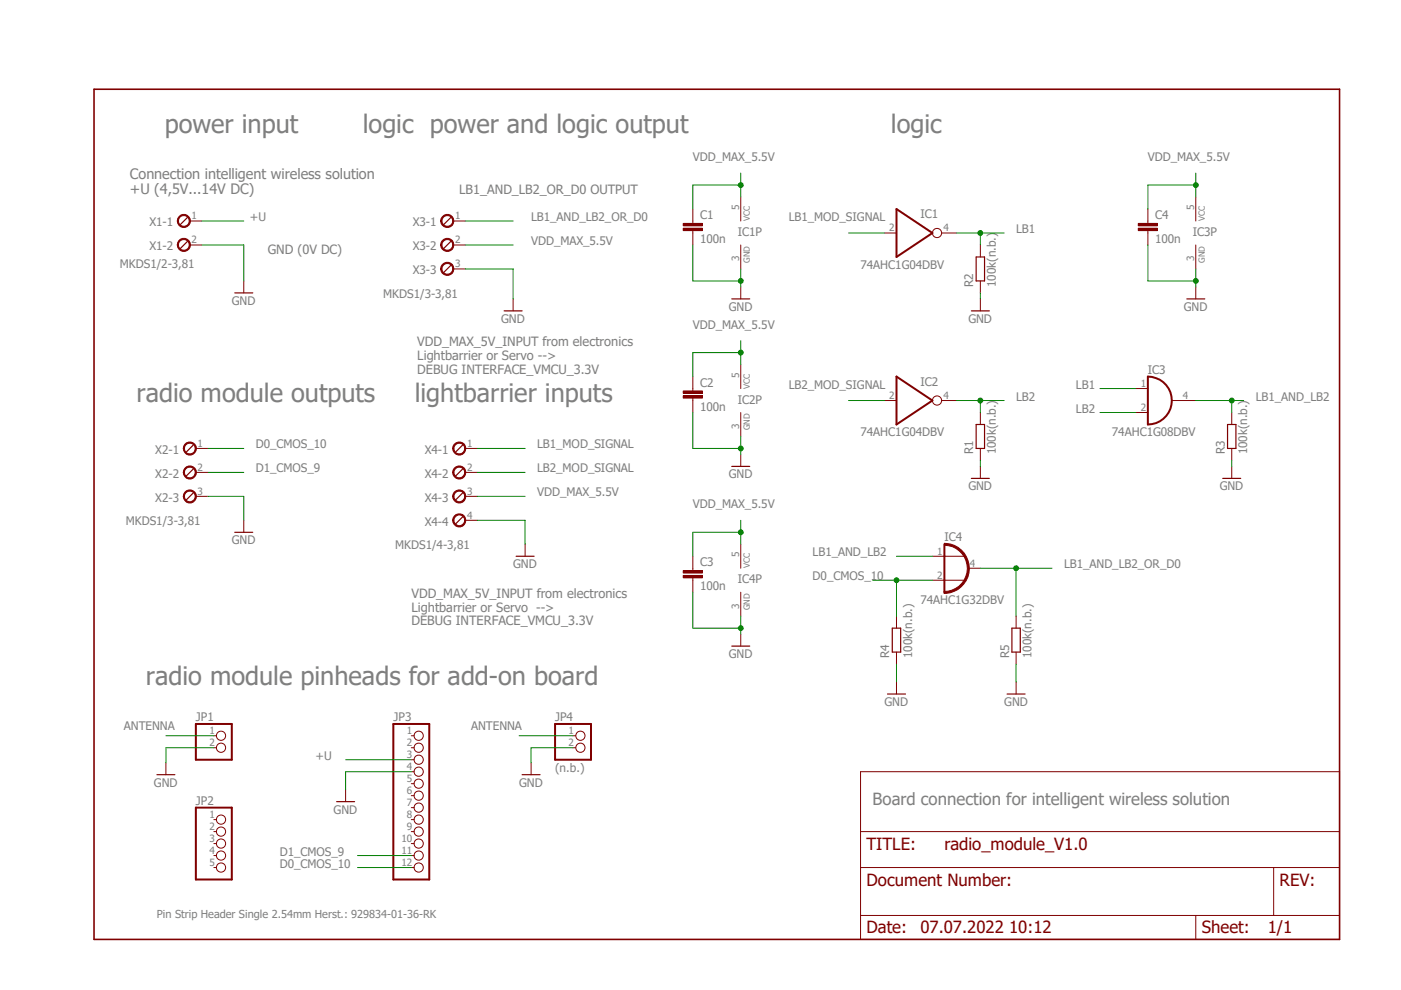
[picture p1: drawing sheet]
<svg xmlns="http://www.w3.org/2000/svg" width="297mm" height="210mm" viewBox="0 0 297 210" stroke-linecap="round" stroke-linejoin="round" font-family="sans-serif">
<path d="M19.9 18.9h264.1v180.3h-264.1z" fill="none" stroke="#7f0000" stroke-width=".34"/>
<path d="M51.7 59.6v2.5M182.5 163.6h101.5v35.6h-101.5zM182.5 176.3h101.5M182.5 183.9h101.5M182.5 194.1h101.5M253.5 194.1v5.1M270 183.9v10.2" fill="none" stroke="#7f0000" stroke-width=".21"/>
<path d="M39.7 51.2l-1.5 1.5M49.8 62.1h3.8" fill="none" stroke="#7f0000" stroke-width=".25"/>
<path d="M37.9 51a1.4 1.4 0 0 1 2.3 .2 1.4 1.4 0 0 1-.8 2.1 1.4 1.4 0 0 1-1.8-1.4h.2a1.16 1.16 0 0 1 1.7-.9 1.16 1.16 0 0 1 .2 1.9 1.16 1.16 0 0 1-1.8-.6l-.1-.4h-.2z" fill-rule="evenodd" fill="#7f0000"/>
<path d="M37.9 51a1.4 1.4 0 0 1 2.3 .2 1.4 1.4 0 0 1-.8 2.1 1.4 1.4 0 0 1-1.8-1.4h.2a1.16 1.16 0 0 1 1.7-.9 1.16 1.16 0 0 1 .2 1.9 1.16 1.16 0 0 1-1.8-.6l-.1-.4h-.2zM40.3 51.9h2.5" fill="none" stroke="#7f0000" stroke-width=".21"/>
<path d="M39.7 46.1l-1.5 1.5" fill="none" stroke="#7f0000" stroke-width=".25"/>
<path d="M37.9 46a1.39 1.39 0 0 1 2.3 .1 1.39 1.39 0 0 1-.8 2.1 1.39 1.39 0 0 1-1.8-1.3h.2a1.15 1.15 0 0 1 1.7-1 1.15 1.15 0 0 1 .2 1.9 1.15 1.15 0 0 1-1.8-.6l-.1-.3h-.2z" fill-rule="evenodd" fill="#7f0000"/>
<path d="M37.9 46a1.39 1.39 0 0 1 2.3 .1 1.39 1.39 0 0 1-.8 2.1 1.39 1.39 0 0 1-1.8-1.3h.2a1.15 1.15 0 0 1 1.7-1 1.15 1.15 0 0 1 .2 1.9 1.15 1.15 0 0 1-1.8-.6l-.1-.3h-.2zM40.3 46.9h2.5" fill="none" stroke="#7f0000" stroke-width=".21"/>
<path d="M41 94.3l-1.5 1.5" fill="none" stroke="#7f0000" stroke-width=".25"/>
<path d="M39.2 94.2a1.39 1.39 0 0 1 2.2 .2 1.39 1.39 0 0 1-.8 2 1.39 1.39 0 0 1-1.7-1.3h.2a1.15 1.15 0 0 1 1.7-1 1.15 1.15 0 0 1 .2 1.9 1.15 1.15 0 0 1-1.8-.5l-.1-.4h-.2z" fill-rule="evenodd" fill="#7f0000"/>
<path d="M39.2 94.2a1.39 1.39 0 0 1 2.2 .2 1.39 1.39 0 0 1-.8 2 1.39 1.39 0 0 1-1.7-1.3h.2a1.15 1.15 0 0 1 1.7-1 1.15 1.15 0 0 1 .2 1.9 1.15 1.15 0 0 1-1.8-.5l-.1-.4h-.2zM41.5 95.1h2.6" fill="none" stroke="#7f0000" stroke-width=".21"/>
<path d="M41 99.4l-1.5 1.5" fill="none" stroke="#7f0000" stroke-width=".25"/>
<path d="M39.2 99.3a1.39 1.39 0 0 1 2.2 .1 1.39 1.39 0 0 1-.8 2.1 1.39 1.39 0 0 1-1.7-1.3h.2a1.15 1.15 0 0 1 1.7-1 1.15 1.15 0 0 1 .2 1.9 1.15 1.15 0 0 1-1.8-.6l-.1-.3h-.2z" fill-rule="evenodd" fill="#7f0000"/>
<path d="M39.2 99.3a1.39 1.39 0 0 1 2.2 .1 1.39 1.39 0 0 1-.8 2.1 1.39 1.39 0 0 1-1.7-1.3h.2a1.15 1.15 0 0 1 1.7-1 1.15 1.15 0 0 1 .2 1.9 1.15 1.15 0 0 1-1.8-.6l-.1-.3h-.2zM41.5 100.2h2.6" fill="none" stroke="#7f0000" stroke-width=".21"/>
<path d="M41 104.5l-1.5 1.5" fill="none" stroke="#7f0000" stroke-width=".25"/>
<path d="M39.2 104.4a1.39 1.39 0 0 1 2.2 .1 1.39 1.39 0 0 1-.8 2.1 1.39 1.39 0 0 1-1.7-1.4h.2a1.15 1.15 0 0 1 1.7-.9 1.15 1.15 0 0 1 .2 1.9 1.15 1.15 0 0 1-1.8-.6l-.1-.4h-.2z" fill-rule="evenodd" fill="#7f0000"/>
<g fill="none" stroke="#7f0000" stroke-width=".21">
<path d="M187.5 49.4h2.6M199.6 49.4h3.2M187.5 84.9h2.6M199.6 84.9h3.2M240.8 82.4h2.6M240.8 87.5h2.6M248.5 84.9h5M39.2 104.4a1.39 1.39 0 0 1 2.2 .1 1.39 1.39 0 0 1-.8 2.1 1.39 1.39 0 0 1-1.7-1.4h.2a1.15 1.15 0 0 1 1.7-.9 1.15 1.15 0 0 1 .2 1.9 1.15 1.15 0 0 1-1.8-.6l-.1-.4h-.2zM41.5 105.2h2.6M51.7 110.3v2.6M200.2 117.9h4.4M200.2 123h4.4"/>
<path d="M45.3 156h.6M45.3 158.5h.6M87.2 156h.6M87.2 158.5h.6M35.2 161.7v2.6M45.3 173.8h.6M45.3 176.3h.6M45.3 178.9h.6M73.3 167.4v2.6M87.2 173.8h.6M87.2 176.3h.6M87.2 178.9h.6"/>
<path d="M87.2 161.1h.6M87.2 163.6h.6M87.2 166.2h.6M87.2 168.7h.6M87.2 171.2h.6M45.3 181.4h.6M45.3 183.9h.6M87.2 181.4h.6M87.2 183.9h.6"/>
<circle cx="198.7" cy="49.4" r=".98"/>
<circle cx="198.7" cy="84.9" r=".98"/>
<circle cx="46.9" cy="156" r=".98"/>
<circle cx="46.9" cy="158.5" r=".98"/>
<circle cx="88.8" cy="156" r=".98"/>
<circle cx="88.8" cy="158.5" r=".98"/>
<circle cx="46.9" cy="178.9" r=".98"/>
<circle cx="46.9" cy="173.8" r=".98"/>
<circle cx="46.9" cy="176.3" r=".98"/>
<circle cx="88.8" cy="178.9" r=".98"/>
<circle cx="88.8" cy="163.6" r=".98"/>
<circle cx="88.8" cy="171.2" r=".98"/>
<circle cx="88.8" cy="176.3" r=".98"/>
<circle cx="88.8" cy="168.7" r=".98"/>
<circle cx="88.8" cy="161.1" r=".98"/>
<circle cx="88.8" cy="166.2" r=".98"/>
<circle cx="88.8" cy="173.8" r=".98"/>
<circle cx="46.9" cy="183.9" r=".98"/>
<circle cx="46.9" cy="181.4" r=".98"/>
<circle cx="88.8" cy="181.4" r=".98"/>
<circle cx="88.8" cy="183.9" r=".98"/>
</g>
<path d="M49.8 112.9h3.8M33.3 164.3h3.8M71.4 170h3.8" fill="none" stroke="#7f0000" stroke-width=".25"/>
<path d="M190.1 44.3l7.6 5.1-7.6 5.1zM190.1 79.8l7.6 5.1-7.6 5.1zM243.4 79.8a5.1 5.1 0 0 1 5.1 5.1 5.1 5.1 0 0 1-5.1 5.1zM41.5 153.5h7.6v7.6h-7.6zM83.4 153.5h7.6v33h-7.6zM41.5 171.2h7.6v15.3h-7.6z" fill="none" stroke="#7f0000" stroke-width=".42"/>
<path d="M200.2 115.2a5.3 5.3 0 0 1 5.3 5.3 5.3 5.3 0 0 1-5.4 5.3v-.4a4.9 4.9 0 0 0 5-4.9 4.9 4.9 0 0 0-4.9-4.9z" fill-rule="evenodd" fill="#7f0000"/>
<g fill="none" stroke="#7f0000" stroke-width=".21">
<path d="M146.9 46.9v.5M146.9 48.9v.5M157.1 41.8v5.1M157.1 51.9v5.1M207.9 51.9v2.6M207.9 59.6v2.5M253.5 41.8v5.1M253.5 51.9v5.1M157.1 77.3v5.1M157.1 87.5v5M207.9 87.5v2.5M207.9 95.1v2.5"/>
<path d="M261.2 87.5v2.5M261.2 95.1v2.5M157.1 115.4v5.1M197.7 117.9h2.5M200.2 115.2a5.3 5.3 0 0 1 5.3 5.3 5.3 5.3 0 0 1-5.4 5.3v-.4a4.9 4.9 0 0 0 5-4.9 4.9 4.9 0 0 0-4.9-4.9zM157.1 125.6v5M190.1 130.6v2.6M190.1 138.3v2.5M197.7 123h2.5M205.3 120.5h2.6M215.4 130.6v2.6M215.4 138.3v2.5"/>
</g>
<path d="M200.2 115.4v10.2" fill="none" stroke="#7f0000" stroke-width=".42"/>
<path d="M207 54.5h1.7v5.1h-1.7zM207 90h1.7v5.1h-1.7zM260.3 90h1.7v5.1h-1.7zM189.2 133.2h1.8v5.1h-1.8zM214.5 133.2h1.8v5.1h-1.8z" fill="none" stroke="#7f0000" stroke-width=".25"/>
<path d="M144.9 48.4h4v.5h-4z" fill-rule="evenodd" fill="#7f0000"/>
<path d="M144.9 48.4h4v.5h-4z" fill="none" stroke="#7f0000" stroke-width=".21"/>
<path d="M144.9 47.4h4v.5h-4z" fill-rule="evenodd" fill="#7f0000"/>
<path d="M144.9 47.4h4v.5h-4zM146.9 44.3v2.6M146.9 49.4v2.5M146.9 82.4v.5M146.9 84.4v.5" fill="none" stroke="#7f0000" stroke-width=".21"/>
<path d="M144.9 83.9h4v.5h-4z" fill-rule="evenodd" fill="#7f0000"/>
<path d="M144.9 83.9h4v.5h-4z" fill="none" stroke="#7f0000" stroke-width=".21"/>
<path d="M144.9 82.9h4v.5h-4z" fill-rule="evenodd" fill="#7f0000"/>
<path d="M146.9 79.8v2.6M144.9 82.9h4v.5h-4zM146.9 84.9v2.6M146.9 120.5v.5M146.9 122.5v.5" fill="none" stroke="#7f0000" stroke-width=".21"/>
<path d="M144.9 122h4v.5h-4z" fill-rule="evenodd" fill="#7f0000"/>
<path d="M144.9 122h4v.5h-4z" fill="none" stroke="#7f0000" stroke-width=".21"/>
<path d="M144.9 121h4v.5h-4z" fill-rule="evenodd" fill="#7f0000"/>
<path d="M243.4 46.9v.5M243.4 48.9v.5M146.9 117.9v2.6M144.9 121h4v.5h-4zM146.9 123v2.6" fill="none" stroke="#7f0000" stroke-width=".21"/>
<path d="M241.3 48.4h4.1v.5h-4.1z" fill-rule="evenodd" fill="#7f0000"/>
<path d="M241.3 48.4h4.1v.5h-4.1z" fill="none" stroke="#7f0000" stroke-width=".21"/>
<path d="M241.3 47.4h4.1v.5h-4.1z" fill-rule="evenodd" fill="#7f0000"/>
<path d="M241.3 47.4h4.1v.5h-4.1zM243.4 44.3v2.6M243.4 49.4v2.5M111.3 115.4v2.5" fill="none" stroke="#7f0000" stroke-width=".21"/>
<path d="M98.1 94.3l-1.5 1.5M109.4 117.9h3.8" fill="none" stroke="#7f0000" stroke-width=".25"/>
<path d="M96.3 94.2a1.39 1.39 0 0 1 2.2 .2 1.39 1.39 0 0 1-.8 2 1.39 1.39 0 0 1-1.7-1.3h.2a1.15 1.15 0 0 1 1.6-1.1 1.15 1.15 0 0 1 .4 1.8 1.15 1.15 0 0 1-1.9-.3l-.1-.4h-.2z" fill-rule="evenodd" fill="#7f0000"/>
<path d="M96.3 94.2a1.39 1.39 0 0 1 2.2 .2 1.39 1.39 0 0 1-.8 2 1.39 1.39 0 0 1-1.7-1.3h.2a1.15 1.15 0 0 1 1.6-1.1 1.15 1.15 0 0 1 .4 1.8 1.15 1.15 0 0 1-1.9-.3l-.1-.4h-.2zM98.6 95.1h2.6" fill="none" stroke="#7f0000" stroke-width=".21"/>
<path d="M98.1 99.4l-1.5 1.5" fill="none" stroke="#7f0000" stroke-width=".25"/>
<path d="M96.3 99.3a1.39 1.39 0 0 1 2.2 .1 1.39 1.39 0 0 1-.8 2.1 1.39 1.39 0 0 1-1.7-1.3h.2a1.15 1.15 0 0 1 1.6-1.2 1.15 1.15 0 0 1 .4 1.9 1.15 1.15 0 0 1-1.9-.4l-.1-.3h-.2z" fill-rule="evenodd" fill="#7f0000"/>
<path d="M96.3 99.3a1.39 1.39 0 0 1 2.2 .1 1.39 1.39 0 0 1-.8 2.1 1.39 1.39 0 0 1-1.7-1.3h.2a1.15 1.15 0 0 1 1.6-1.2 1.15 1.15 0 0 1 .4 1.9 1.15 1.15 0 0 1-1.9-.4l-.1-.3h-.2zM98.6 100.2h2.6" fill="none" stroke="#7f0000" stroke-width=".21"/>
<path d="M98.1 104.5l-1.5 1.5" fill="none" stroke="#7f0000" stroke-width=".25"/>
<path d="M96.3 104.4a1.39 1.39 0 0 1 2.2 .1 1.39 1.39 0 0 1-.8 2.1 1.39 1.39 0 0 1-1.7-1.4h.2a1.15 1.15 0 0 1 1.6-1.1 1.15 1.15 0 0 1 .4 1.9 1.15 1.15 0 0 1-1.9-.4l-.1-.4h-.2z" fill-rule="evenodd" fill="#7f0000"/>
<path d="M96.3 104.4a1.39 1.39 0 0 1 2.2 .1 1.39 1.39 0 0 1-.8 2.1 1.39 1.39 0 0 1-1.7-1.4h.2a1.15 1.15 0 0 1 1.6-1.1 1.15 1.15 0 0 1 .4 1.9 1.15 1.15 0 0 1-1.9-.4l-.1-.4h-.2zM98.6 105.2h2.6" fill="none" stroke="#7f0000" stroke-width=".21"/>
<path d="M98.1 109.6l-1.5 1.5" fill="none" stroke="#7f0000" stroke-width=".25"/>
<path d="M96.3 109.4a1.39 1.39 0 0 1 2.2 .2 1.39 1.39 0 0 1-.8 2.1 1.39 1.39 0 0 1-1.7-1.4h.2a1.15 1.15 0 0 1 1.6-1.1 1.15 1.15 0 0 1 .4 1.9 1.15 1.15 0 0 1-1.9-.4l-.1-.4h-.2z" fill-rule="evenodd" fill="#7f0000"/>
<path d="M96.3 109.4a1.39 1.39 0 0 1 2.2 .2 1.39 1.39 0 0 1-.8 2.1 1.39 1.39 0 0 1-1.7-1.4h.2a1.15 1.15 0 0 1 1.6-1.1 1.15 1.15 0 0 1 .4 1.9 1.15 1.15 0 0 1-1.9-.4l-.1-.4h-.2zM98.6 110.3h2.6" fill="none" stroke="#7f0000" stroke-width=".21"/>
<path d="M95.6 46.1l-1.5 1.5" fill="none" stroke="#7f0000" stroke-width=".25"/>
<path d="M93.8 46a1.39 1.39 0 0 1 2.2 .1 1.39 1.39 0 0 1-.8 2.1 1.39 1.39 0 0 1-1.8-1.3h.3a1.15 1.15 0 0 1 1.5-1.2 1.15 1.15 0 0 1 .4 1.9 1.15 1.15 0 0 1-1.8-.4l-.1-.3h-.3z" fill-rule="evenodd" fill="#7f0000"/>
<path d="M93.8 46a1.39 1.39 0 0 1 2.2 .1 1.39 1.39 0 0 1-.8 2.1 1.39 1.39 0 0 1-1.8-1.3h.3a1.15 1.15 0 0 1 1.5-1.2 1.15 1.15 0 0 1 .4 1.9 1.15 1.15 0 0 1-1.8-.4l-.1-.3h-.3zM96.1 46.9h2.5" fill="none" stroke="#7f0000" stroke-width=".21"/>
<path d="M95.6 51.2l-1.5 1.5" fill="none" stroke="#7f0000" stroke-width=".25"/>
<path d="M93.8 51a1.4 1.4 0 0 1 2.2 .2 1.4 1.4 0 0 1-.8 2.1 1.4 1.4 0 0 1-1.8-1.4h.3a1.15 1.15 0 0 1 1.5-1.1 1.15 1.15 0 0 1 .5 1.9 1.15 1.15 0 0 1-1.9-.4l-.1-.4h-.3z" fill-rule="evenodd" fill="#7f0000"/>
<path d="M93.8 51a1.4 1.4 0 0 1 2.2 .2 1.4 1.4 0 0 1-.8 2.1 1.4 1.4 0 0 1-1.8-1.4h.3a1.15 1.15 0 0 1 1.5-1.1 1.15 1.15 0 0 1 .5 1.9 1.15 1.15 0 0 1-1.9-.4l-.1-.4h-.3zM96.1 51.9h2.5" fill="none" stroke="#7f0000" stroke-width=".21"/>
<path d="M95.6 56.3l-1.5 1.5" fill="none" stroke="#7f0000" stroke-width=".25"/>
<path d="M93.8 56.1a1.4 1.4 0 0 1 2.2 .1 1.4 1.4 0 0 1-.8 2.1 1.4 1.4 0 0 1-1.8-1.3h.3a1.15 1.15 0 0 1 1.5-1.1 1.15 1.15 0 0 1 .5 1.9 1.15 1.15 0 0 1-1.9-.4l-.1-.4h-.3z" fill-rule="evenodd" fill="#7f0000"/>
<g fill="none" stroke="#7f0000" stroke-width=".21">
<path d="M93.8 56.1a1.4 1.4 0 0 1 2.2 .1 1.4 1.4 0 0 1-.8 2.1 1.4 1.4 0 0 1-1.8-1.3h.3a1.15 1.15 0 0 1 1.5-1.1 1.15 1.15 0 0 1 .5 1.9 1.15 1.15 0 0 1-1.9-.4l-.1-.4h-.3zM96.1 57h2.5M108.8 63.4v2.5M157.1 60.8v2.6M207.9 63.4v2.5M253.5 60.8v2.6M157.1 96.4v2.5M207.9 98.9v2.5M261.2 98.9v2.5M157.1 134.5v2.5M121.5 156h.5M121.5 158.5h.5"/>
<path d="M190.1 144.6v2.6M215.4 144.6v2.6M112.6 161.7v2.6"/>
<circle cx="123.1" cy="156" r=".98"/>
<circle cx="123.1" cy="158.5" r=".98"/>
</g>
<path d="M106.9 65.9h3.8M155.1 63.4h3.9M205.9 65.9h3.9M251.6 63.4h3.8M155.1 98.9h3.9M205.9 101.4h3.9M259.2 101.4h3.9M155.1 137h3.9M188.2 147.2h3.8M213.5 147.2h3.8M110.7 164.3h3.8" fill="none" stroke="#7f0000" stroke-width=".25"/>
<path d="M117.7 153.5h7.6v7.6h-7.6z" fill="none" stroke="#7f0000" stroke-width=".42"/>
<path d="M42.8 46.9h8.9M44.1 95.1h7.6M185 123h12.7M190.1 123v7.6M73.3 161.1h13.9M75.8 183.9h11.4" fill="none" stroke="#007f00" stroke-width=".21"/>
<circle cx="190.1" cy="123" r=".51" fill="#007f00"/>
<g fill="none" stroke="#007f00" stroke-width=".21">
<path d="M42.8 51.9h8.9v7.7M98.6 57h10.2v6.4M146.9 51.9v7.7h10.2M157.1 57v3.8M44.1 105.2h7.6v5.1M101.2 110.3h10.1v5.1M45.3 158.5h-10.1v3.2M87.2 163.6h-13.9v3.8"/>
<circle cx="190.1" cy="123" r=".51"/>
</g>
<circle cx="157" cy="59.6" r=".51" fill="#007f00"/>
<g fill="none" stroke="#007f00" stroke-width=".21">
<path d="M146.9 87.5v7.6h10.2M157.1 92.5v3.9"/>
<circle cx="157" cy="59.6" r=".51"/>
</g>
<circle cx="157" cy="95.1" r=".51" fill="#007f00"/>
<g fill="none" stroke="#007f00" stroke-width=".21">
<path d="M146.9 125.6v7.6h10.2M157.1 130.6v3.9"/>
<circle cx="157" cy="95.1" r=".51"/>
</g>
<circle cx="157" cy="133.2" r=".51" fill="#007f00"/>
<g fill="none" stroke="#007f00" stroke-width=".21">
<path d="M243.4 51.9v7.7h10.1M253.5 57v3.8"/>
<circle cx="157" cy="133.2" r=".51"/>
</g>
<circle cx="253.5" cy="59.6" r=".51" fill="#007f00"/>
<g fill="none" stroke="#007f00" stroke-width=".21">
<path d="M179.9 49.4h7.6M202.8 49.4h10.1M207.9 49.4v2.5M207.9 62.1v1.3M101.2 95.1h10.1M179.9 84.9h7.6M207.9 97.6v1.3M261.2 97.6v1.3M101.2 100.2h10.1M121.5 158.5h-8.9v3.2M190.1 140.8v3.8M215.4 140.8v3.8"/>
<circle cx="253.5" cy="59.6" r=".51"/>
</g>
<circle cx="207.8" cy="49.4" r=".51" fill="#007f00"/>
<g fill="none" stroke="#007f00" stroke-width=".21">
<path d="M202.8 84.9h10.1M207.9 84.9v2.6M233.2 82.4h7.6"/>
<circle cx="207.8" cy="49.4" r=".51"/>
</g>
<circle cx="207.8" cy="84.9" r=".51" fill="#007f00"/>
<g fill="none" stroke="#007f00" stroke-width=".21">
<path d="M233.2 87.5h7.6M253.5 84.9h10.2M261.2 84.9v2.6"/>
<circle cx="207.8" cy="84.9" r=".51"/>
</g>
<circle cx="261.1" cy="84.9" r=".51" fill="#007f00"/>
<g fill="none" stroke="#007f00" stroke-width=".21">
<path d="M190.1 117.9h7.6M207.9 120.5h15.2M215.4 120.5v10.1"/>
<circle cx="261.1" cy="84.9" r=".51"/>
</g>
<circle cx="215.4" cy="120.5" r=".51" fill="#007f00"/>
<g fill="none" stroke="#007f00" stroke-width=".21">
<path d="M157.1 36.7v5.1M157.1 39.2h-10.2v5.1M98.6 46.9h10.2M98.6 51.9h10.2M44.1 100.2h7.6M101.2 105.2h10.1M35.2 156h10.1M110.1 156h11.4M75.8 181.4h11.4"/>
<circle cx="215.4" cy="120.5" r=".51"/>
</g>
<circle cx="157" cy="39.2" r=".51" fill="#007f00"/>
<g fill="none" stroke="#007f00" stroke-width=".21">
<path d="M157.1 72.2v5.1M157.1 74.8h-10.2v5"/>
<circle cx="157" cy="39.2" r=".51"/>
</g>
<circle cx="157" cy="74.8" r=".51" fill="#007f00"/>
<g fill="none" stroke="#007f00" stroke-width=".21">
<path d="M157.1 110.3v5.1M157.1 112.9h-10.2v5"/>
<circle cx="157" cy="74.8" r=".51"/>
</g>
<circle cx="157" cy="112.9" r=".51" fill="#007f00"/>
<g fill="none" stroke="#007f00" stroke-width=".21">
<path d="M253.5 36.7v5.1M253.5 39.2h-10.1v5.1"/>
<circle cx="157" cy="112.9" r=".51"/>
</g>
<circle cx="253.5" cy="39.2" r=".51" fill="#007f00"/>
<circle cx="253.5" cy="39.2" r=".51" fill="none" stroke="#007f00" stroke-width=".21"/>
<g font-size="5.4" fill="#7f7f7f">
<text x="34.9" y="28.3">power input</text>
<text x="76.9" y="28.3">logic power and logic output</text>
<text x="188.9" y="28.3">logic</text>
<text x="29" y="85.2">radio module outputs</text>
<text x="87.9" y="85.2">lightbarrier inputs</text>
<text x="30.9" y="145.2">radio module pinheads for add-on board</text>
</g>
<text font-size="3.6" fill="#7f7f7f" x="185" y="170.6">Board connection for intelligent wireless solution</text>
<g font-size="3.6" fill="#7f0000">
<text x="183.7" y="180.1">TITLE:</text>
<text x="200.2" y="180.1">radio_module_V1.0</text>
<text x="183.7" y="187.7">Document Number:</text>
<text x="271.3" y="187.7">REV:</text>
<text x="183.7" y="197.9">Date:</text>
<text x="195.2" y="197.9">07.07.2022 10:12</text>
<text x="254.8" y="197.9">Sheet:</text>
<text x="268.8" y="197.9">1/1</text>
</g>
<g font-size="3" fill="#7f7f7f">
<text x="27.6" y="37.9">Connection intelligent wireless solution</text>
<text x="27.6" y="41.1">+U (4,5V...14V DC)</text>
</g>
<g font-size="2.7" fill="#7f7f7f">
<text x="97.4" y="41.1">LB1_AND_LB2_OR_D0 OUTPUT</text>
<text x="56.8" y="53.8">GND (0V DC)</text>
<text x="88.5" y="73.4">VDD_MAX_5V_INPUT from electronics</text>
<text x="88.5" y="76.3">Lightbarrier or Servo --&gt;</text>
<text x="88.5" y="79.2">DEBUG INTERFACE_VMCU_3.3V</text>
<text x="87.2" y="126.8">VDD_MAX_5V_INPUT from electronics</text>
<text x="87.2" y="129.7">Lightbarrier or Servo --&gt;</text>
<text x="87.2" y="132.5">DEBUG INTERFACE_VMCU_3.3V</text>
</g>
<g font-size="2.5" fill="#7f7f7f">
<text x="146.9" y="34.2">VDD_MAX_5.5V</text>
<text x="243.4" y="34.2">VDD_MAX_5.5V</text>
<text x="53" y="46.9">+U</text>
<text x="112.6" y="46.9">LB1_AND_LB2_OR_D0</text>
<text x="148.4" y="46.5">C1</text>
<text x="167.2" y="46.9">LB1_MOD_SIGNAL</text>
<text x="195.2" y="46.2">IC1</text>
<text x="244.9" y="46.5">C4</text>
<text x="31.7" y="53.1">X1-2</text>
<text x="31.7" y="48">X1-1</text>
<text x="87.5" y="48">X3-1</text>
<text x="87.5" y="53.1">X3-2</text>
<text x="112.6" y="51.9">VDD_MAX_5.5V</text>
<text x="148.4" y="51.6">100n</text>
<text x="156.4" y="50">IC1P</text>
<text x="215.4" y="49.4">LB1</text>
<text x="244.9" y="51.6">100n</text>
<text x="252.9" y="50">IC3P</text>
<text x="25.4" y="56.8">MKDS1/2-3,81</text>
<text x="87.5" y="58.2">X3-3</text>
<text x="182.5" y="57">74AHC1G04DBV</text>
<text x="49.1" y="64.6">GND</text>
<text x="81.2" y="63.1">MKDS1/3-3,81</text>
<text x="154.5" y="65.9">GND</text>
<text x="206.3" y="60.8" transform="rotate(-90 206.3 60.8)">R2</text>
<text x="211.2" y="60.8" transform="rotate(-90 211.2 60.8)">100k(n.b.)</text>
<text x="251" y="65.9">GND</text>
<text x="106.3" y="68.5">GND</text>
<text x="146.9" y="69.7">VDD_MAX_5.5V</text>
<text x="205.3" y="68.5">GND</text>
<text x="148.4" y="82">C2</text>
<text x="167.2" y="82.4">LB2_MOD_SIGNAL</text>
<text x="195.2" y="81.7">IC2</text>
<text x="228.1" y="82.4">LB1</text>
<text x="243.4" y="79.2">IC3</text>
<text x="148.4" y="87.1">100n</text>
<text x="156.4" y="85.6">IC2P</text>
<text x="215.4" y="84.9">LB2</text>
<text x="228.1" y="87.5">LB2</text>
<text x="266.2" y="84.9">LB1_AND_LB2</text>
<text x="54.2" y="95.1">D0_CMOS_10</text>
<text x="113.9" y="95.1">LB1_MOD_SIGNAL</text>
<text x="182.5" y="92.5">74AHC1G04DBV</text>
<text x="235.8" y="92.5">74AHC1G08DBV</text>
<text x="32.9" y="96.2">X2-1</text>
<text x="32.9" y="101.3">X2-2</text>
<text x="54.2" y="100.2">D1_CMOS_9</text>
<text x="90" y="96.2">X4-1</text>
<text x="90" y="101.3">X4-2</text>
<text x="113.9" y="100.2">LB2_MOD_SIGNAL</text>
<text x="154.5" y="101.4">GND</text>
<text x="206.3" y="96.4" transform="rotate(-90 206.3 96.4)">R1</text>
<text x="211.2" y="96.4" transform="rotate(-90 211.2 96.4)">100k(n.b.)</text>
<text x="259.7" y="96.4" transform="rotate(-90 259.7 96.4)">R3</text>
<text x="264.5" y="96.4" transform="rotate(-90 264.5 96.4)">100k(n.b.)</text>
<text x="32.9" y="106.4">X2-3</text>
<text x="90" y="106.4">X4-3</text>
<text x="113.9" y="105.2">VDD_MAX_5.5V</text>
<text x="146.9" y="107.8">VDD_MAX_5.5V</text>
<text x="205.3" y="104">GND</text>
<text x="258.6" y="104">GND</text>
<text x="26.7" y="111.3">MKDS1/3-3,81</text>
<text x="90" y="111.5">X4-4</text>
<text x="49.1" y="115.4">GND</text>
<text x="83.8" y="116.4">MKDS1/4-3,81</text>
<text x="172.3" y="117.9">LB1_AND_LB2</text>
<text x="200.2" y="114.8">IC4</text>
<text x="108.8" y="120.5">GND</text>
<text x="148.4" y="125.2">100n</text>
<text x="148.4" y="120.1">C3</text>
<text x="156.4" y="123.7">IC4P</text>
<text x="172.3" y="123">D0_CMOS_10</text>
<text x="225.6" y="120.5">LB1_AND_LB2_OR_D0</text>
<text x="195.2" y="128.1">74AHC1G32DBV</text>
<text x="154.5" y="139.5">GND</text>
<text x="188.5" y="139.5" transform="rotate(-90 188.5 139.5)">R4</text>
<text x="193.4" y="139.5" transform="rotate(-90 193.4 139.5)">100k(n.b.)</text>
<text x="213.9" y="139.5" transform="rotate(-90 213.9 139.5)">R5</text>
<text x="218.7" y="139.5" transform="rotate(-90 218.7 139.5)">100k(n.b.)</text>
<text x="187.5" y="149.7">GND</text>
<text x="212.9" y="149.7">GND</text>
<text x="26.3" y="154.8">ANTENNA</text>
<text x="41.5" y="152.9">JP1</text>
<text x="83.4" y="152.9">JP3</text>
<text x="99.9" y="154.8">ANTENNA</text>
<text x="117.7" y="152.9">JP4</text>
<text x="66.9" y="161.1">+U</text>
<text x="32.6" y="166.8">GND</text>
<text x="110.1" y="166.8">GND</text>
<text x="117.7" y="163.6">(n.b.)</text>
<text x="41.5" y="170.6">JP2</text>
<text x="70.7" y="172.5">GND</text>
<text x="59.3" y="181.4">D1_CMOS_9</text>
<text x="59.3" y="183.9">D0_CMOS_10</text>
</g>
<text font-size="2.3" fill="#7f7f7f" x="33.3" y="194.7">Pin Strip Header Single 2.54mm Herst.: 929834-01-36-RK</text>
<g font-size="2.1" fill="#7f7f7f">
<text x="40.6" y="46.5">1</text>
<text x="96.5" y="46.5">1</text>
<text x="156.7" y="44.5" transform="rotate(-90 156.7 44.5)">5</text>
<text x="253.2" y="44.5" transform="rotate(-90 253.2 44.5)">5</text>
<text x="40.6" y="51.6">2</text>
<text x="96.5" y="51.6">2</text>
<text x="188.5" y="49">2</text>
<text x="200" y="49">4</text>
<text x="96.5" y="56.6">3</text>
<text x="156.7" y="55.4" transform="rotate(-90 156.7 55.4)">3</text>
<text x="253.2" y="55.4" transform="rotate(-90 253.2 55.4)">3</text>
<text x="156.7" y="80.1" transform="rotate(-90 156.7 80.1)">5</text>
<text x="241.9" y="82">1</text>
<text x="188.5" y="84.6">2</text>
<text x="200" y="84.6">4</text>
<text x="241.9" y="87.1">2</text>
<text x="250.8" y="84.6">4</text>
<text x="41.9" y="94.7">1</text>
<text x="99" y="94.7">1</text>
<text x="156.7" y="90.9" transform="rotate(-90 156.7 90.9)">3</text>
<text x="41.9" y="99.8">2</text>
<text x="99" y="99.8">2</text>
<text x="41.9" y="104.9">3</text>
<text x="99" y="104.9">3</text>
<text x="99" y="110">4</text>
<text x="156.7" y="118.2" transform="rotate(-90 156.7 118.2)">5</text>
<text x="198.7" y="117.6">1</text>
<text x="198.7" y="122.7">2</text>
<text x="205.7" y="120.1">4</text>
<text x="156.7" y="129" transform="rotate(-90 156.7 129)">3</text>
<text x="44.4" y="155.7">1</text>
<text x="86.3" y="155.7">1</text>
<text x="120.6" y="155.7">1</text>
<text x="44.4" y="158.2">2</text>
<text x="86.3" y="158.2">2</text>
<text x="86.3" y="160.7">3</text>
<text x="120.6" y="158.2">2</text>
<text x="86.3" y="163.3">4</text>
<text x="86.3" y="165.8">5</text>
<text x="44.4" y="173.4">1</text>
<text x="86.3" y="168.4">6</text>
<text x="86.3" y="170.9">7</text>
<text x="86.3" y="173.4">8</text>
<text x="44.4" y="176">2</text>
<text x="44.4" y="178.5">3</text>
<text x="85.1" y="178.5">10</text>
<text x="86.3" y="176">9</text>
<text x="44.4" y="181.1">4</text>
<text x="44.4" y="183.6">5</text>
<text x="85.1" y="181.1">11</text>
<text x="85.1" y="183.6">12</text>
</g>
<g font-size="1.8" fill="#7f7f7f">
<text x="159" y="46.9" transform="rotate(-90 159 46.9)">VCC</text>
<text x="255.4" y="46.9" transform="rotate(-90 255.4 46.9)">VCC</text>
<text x="159" y="55.8" transform="rotate(-90 159 55.8)">GND</text>
<text x="255.4" y="55.8" transform="rotate(-90 255.4 55.8)">GND</text>
<text x="159" y="82.4" transform="rotate(-90 159 82.4)">VCC</text>
<text x="159" y="91.3" transform="rotate(-90 159 91.3)">GND</text>
<text x="159" y="120.5" transform="rotate(-90 159 120.5)">VCC</text>
<text x="159" y="129.4" transform="rotate(-90 159 129.4)">GND</text>
</g>
</svg>
